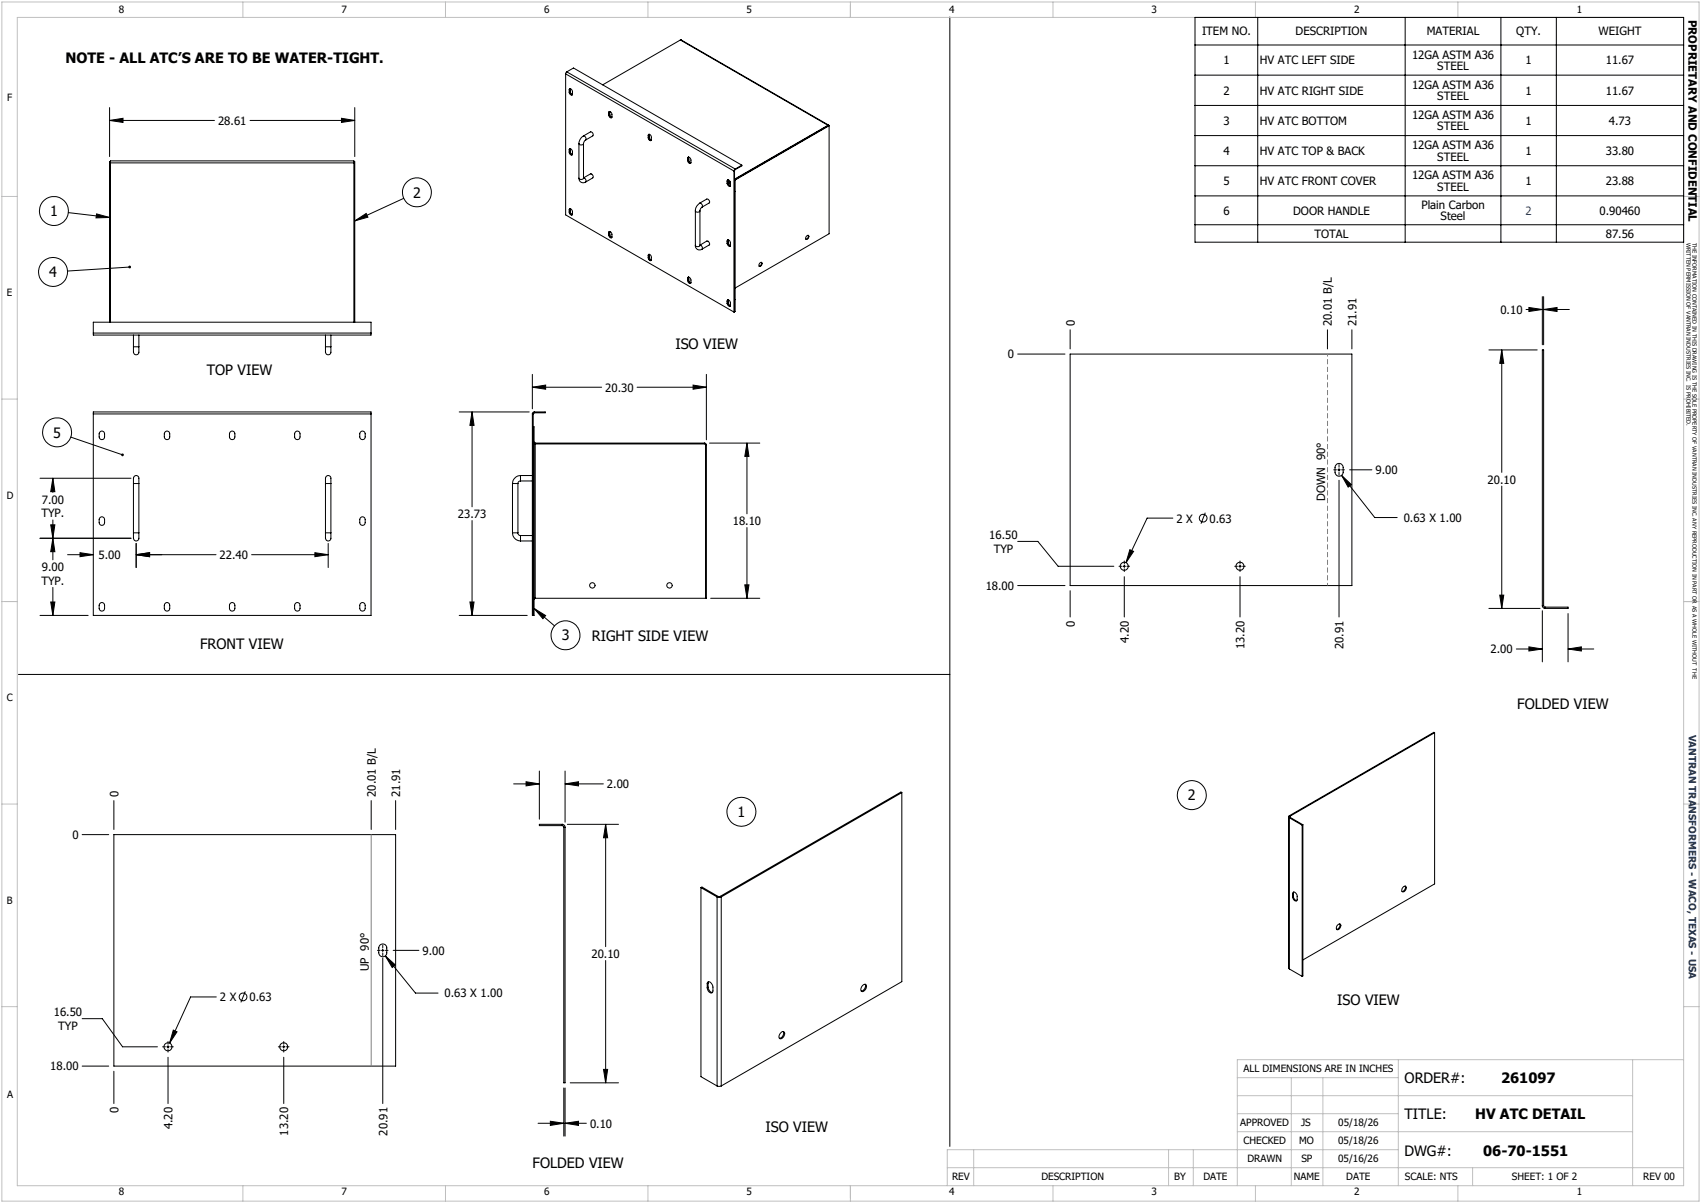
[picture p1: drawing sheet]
<svg xmlns="http://www.w3.org/2000/svg" width="420mm" height="297mm" viewBox="0 0 420 297" stroke-linecap="round" stroke-linejoin="round" font-family="sans-serif">
<g fill="none" stroke="#000" stroke-width=".25">
<path d="M139.7 18.2l41.5 24M139.7 18.2v34.9l41.5 23.9M139.9 17.7l-.2 .5M139.9 17.7l41.6 24M139.9 17.7l1.7-.9 41.6 24M168 9.9l36.6 21M168 9.9l-19.2 11.1M168 9.9l36.4 21M168 9.9h.1M234.5 4.2v278.8M295.1 4.3h120.6v55.5h-120.6zM295.1 11.1h120.6"/>
<path d="M295.1 18.6h120.6M310.6 4.3v55.5M347 4.3v55.5M370.6 4.3v55.5M384.3 4.3v55.5M27.1 29.7l3.3-.5v1zM27.1 26.6v12.1M27.1 29.7h25.9M27.3 39.9h-.2v39.6M61.7 29.7h25.9M84.3 29.2l3.3 .5-3.3 .5zM87.4 39.9h.2v39.6"/>
<path d="M87.6 26.6v12.1M140.5 37a.36 .36 0 0 1 .5-.3 .36 .36 0 0 1 .3 .4l.1 .9a.41 .41 0 0 1-.5 .3 .41 .41 0 0 1-.3-.5l-.1-.3M140.5 22.2a.36 .36 0 0 1 .5-.3 .36 .36 0 0 1 .3 .4l.1 .9a.41 .41 0 0 1-.5 .2 .41 .41 0 0 1-.3-.4l-.1-.2M140.5 22.2v.6M140.5 37v.5M140.7 22.6l.2 .6 .4 .2M140.7 36.9l.1 .9 .5 .4M140.7 22.1l-.2 .1M140.7 22.6l-.2 .2M140.7 22.1v.5M140.7 36.9l-.2 .1M140.7 21.9v.2"/>
<path d="M140.7 36.7v.2M140.8 21.9v.1M140.8 22.6l.2 .5 .3 .2M140.8 36.7v.1M140.8 37.4l.2 .6 .3 .1M140.8 37.4l-.3 .1M140.8 22l-.1 .1M140.8 22.6h-.1M140.8 22v.6M140.8 36.8v.6M140.8 36.8l-.1 .1M142.9 35.5a.63 .63 0 0 0 .6 .3 .63 .63 0 0 0 .6-.3"/>
<path d="M142.9 35.5v8.5M144 33.6l-.8 .9-.3 1M144 33.6l1.8-1 .6 .3v.6l-1.8 1.1M144 33.6l.6 .3v.7M144.1 35.5v8.5M144.6 34.6l-.3 .3-.2 .6M150.3 27.8a.41 .41 0 0 1 .5-.2 .41 .41 0 0 1 .3 .4v.8a.36 .36 0 0 1-.4 .3 .36 .36 0 0 1-.3-.4l-.1-.3M150.3 27.8v.6M150.5 27.5v1l.5 .5M150.6 27.5v.2M150.6 28.2l.2 .5 .3 .3M150.6 27.7l-.3 .1"/>
<path d="M150.6 28.2l-.3 .2M150.6 27.7v.5M160.1 33.4a.39 .39 0 0 1 .5-.2 .39 .39 0 0 1 .2 .5v.8a.39 .39 0 0 1-.5 .2 .39 .39 0 0 1-.2-.5v-.2M160.1 33.4v.6M160.2 33.9l.2 .6 .4 .2M160.2 33.4h-.1M160.2 33.9l-.1 .1M160.2 33.4v.5M160.2 33.2v.2M160.3 33.8l.2 .6 .3 .2M160.3 33.3l-.1 .1M160.3 33.8l-.1 .1"/>
<path d="M160.3 33.3v.5M160.3 33.2v.1M169.8 39a.41 .41 0 0 1 .5-.2 .41 .41 0 0 1 .3 .5v.8a.4 .4 0 0 1-.5 .2 .4 .4 0 0 1-.3-.4v-.3M169.8 39v.6M169.9 39l.1 .9 .5 .4M169.9 39h-.1M170 38.8l-.1 .2M170.1 39.5l.1 .4 .4 .3M170.1 39.5l-.3 .1M170.1 38.9l-.2 .1M170.1 38.8v.7M204.4 30.9l.3 .1"/>
<path d="M204.4 30.9l-23 13.3 .1 .1M204.4 30.9l-22.9 13.4M204.7 31l-23.2 13.4M204.7 31v26.7l-23.2 13.4M204.7 31h-.1l-23.1 13.3M295.1 26h120.6M295.1 33.5h120.6M16.9 52.5l10.2 1.2M23.8 52.8l3.3 .9-3.4 .1zM27.3 40.2v-.5h60.1v.5M27.3 40.2h60.1M27.3 40.2v39.3"/>
<path d="M87.4 40.2v39.3M87.6 54.5l2.8-1.8 .4 .9zM99.7 49l-12.1 5.5M140.5 51.8a.36 .36 0 0 1 .5-.3 .36 .36 0 0 1 .3 .4l.1 .9a.41 .41 0 0 1-.5 .3 .41 .41 0 0 1-.3-.5l-.1-.3M140.5 51.8v.5M140.7 51.7l.1 .9 .5 .4M140.7 51.7l-.2 .1M140.7 51.5v.2M140.8 52.2l.2 .6 .3 .1M140.8 52.2l-.3 .1M140.8 51.5v.7M140.8 51.6l-.1 .1"/>
<path d="M142.9 44a1.07 1.07 0 0 0 .6 1 1.07 1.07 0 0 0 1.1-.1M142.9 44l.5 .3 .5-.1 .2-.2M144.1 44v.1M144.1 43.9l1.8-1 .6 .6-.1 .4-1.8 1 .1-.3-.1-.4zM150.3 57.4a.38 .38 0 0 1 .4-.3 .38 .38 0 0 1 .3 .5l.1 .9a.36 .36 0 0 1-.4 .3 .36 .36 0 0 1-.3-.5l-.1-.3M150.3 57.4v.6M150.5 57.1v1l.5 .6M150.6 57.1v.2M150.6 57.9l.2 .5 .3 .2M150.6 57.3l-.3 .1M150.6 57.9l-.3 .1M150.6 57.3v.6"/>
<path d="M171.7 52.1l.4 .3 .6-.1 .1-.2M171.7 52.1v8.5M172.8 50.2l-.8 .7-.3 1.2M172.8 50.2l1.7-1.1a.65 .65 0 0 1 .6 1l-1.8 1M172.8 50.2a.65 .65 0 0 1 .5 .9M172.8 52.1v8.5M173.3 51.1l-.3 .4-.2 .6M179.5 59.5a.41 .41 0 0 1 .5-.3 .41 .41 0 0 1 .3 .6v.7a.39 .39 0 0 1-.4 .3 .39 .39 0 0 1-.3-.5l-.1-.2M179.5 44.7a.37 .37 0 0 1 .4-.3 .37 .37 0 0 1 .4 .4v.4M179.5 44.7v.6M179.5 59.5v.6M179.7 45.2l.2 .5 .4 .2"/>
<path d="M179.7 60l.2 .5 .4 .2M179.7 44.6l-.2 .1M179.7 45.2l-.2 .1M179.7 44.6v.6M179.7 59.4v.6M179.7 59.4l-.2 .1M179.7 60l-.2 .1M179.7 44.4v.2M179.7 59.2v.2M179.8 45.1l.2 .4 .3 .3M179.8 59.9l.2 .5 .3 .2M179.8 44.6h-.1"/>
<path d="M179.8 45.1l-.1 .1M179.8 44.6v.5M179.8 59.4v.5M179.8 59.4h-.1M179.8 59.9l-.1 .1M179.8 44.4v.2M179.8 59.2v.2M180.3 44.9l-.5 .2M180.3 45.2v.5a.36 .36 0 0 1-.4 .3 .36 .36 0 0 1-.3-.4l-.1-.3M180.3 45l-.5 .3M180.3 45.1l-.4 .3M181.2 42.2v34.8"/>
<path d="M181.4 42.2h-.2M181.4 42.2v34.8M181.5 44.3v32.6l-.3 .1M181.5 44.3l-.1 .1M181.5 47.3h-.1M181.5 41.7l-.3 .5M181.5 41.9l-.1 .3M181.5 41.7v.2M183.2 40.8l-1.7 .9M183.2 40.8v.2l-1.7 .9M199.2 58.3v-.1a.35 .35 0 0 1 .6 .1 .35 .35 0 0 1-.2 .5l-.2 .2a.34 .34 0 0 1-.5 0 .34 .34 0 0 1 .1-.5zM199.5 58.1v.6l-.5 .4"/>
<path d="M295.1 40.9h120.6M295.1 48.4h120.6M295.1 55.5h120.6M32 65.9l-15.3 1M160.1 63.1a.39 .39 0 0 1 .5-.3 .39 .39 0 0 1 .2 .5v.8a.39 .39 0 0 1-.5 .2 .39 .39 0 0 1-.2-.5v-.2M160.1 63.1v.5M160.2 63.5l.2 .6 .4 .2M160.2 63v.5M160.2 63l-.1 .1M160.2 63.5l-.1 .1M160.2 62.8v.2M160.3 63.5l.2 .5 .3 .2"/>
<path d="M160.3 62.9v.6M160.3 62.9l-.1 .1M160.3 63.5h-.1M160.3 62.8v.1M169.8 68.7a.41 .41 0 0 1 .5-.2 .41 .41 0 0 1 .3 .4v.8a.41 .41 0 0 1-.5 .3 .41 .41 0 0 1-.3-.5v-.3M169.8 68.7v.5M169.9 68.6l.1 .9 .5 .4M169.9 68.6l-.1 .1M170 68.4l-.1 .2M170.1 68.4v.1M170.1 69.1l.5 .7M170.1 69.1l-.3 .1"/>
<path d="M170.1 68.5v.6M170.1 68.5l-.2 .1M171.7 60.6a1.02 1.02 0 0 0 .5 1 1.02 1.02 0 0 0 1.1-.1M171.7 60.6l.4 .3h.5l.2-.3M172.8 60.6v.1M172.8 60.5l1.7-1h.3l.3 .4 .1 .6-1.9 1M172.8 60.5l.6 .4 .1 .4-.2 .2M179.5 74.3a.41 .41 0 0 1 .5-.2 .41 .41 0 0 1 .3 .5v.7a.39 .39 0 0 1-.4 .3 .39 .39 0 0 1-.3-.5l-.1-.2M179.5 74.3v.6M179.7 74.8l.2 .5 .4 .3M179.7 74.3v.5M179.7 74.3h-.2"/>
<path d="M179.7 74.8l-.2 .1M179.7 74v.3M179.8 74.7l.2 .5 .3 .3M179.8 74.2v.5M179.8 74.2l-.1 .1M179.8 74.7l-.1 .1M179.8 74v.2M181.5 73.9l-.1 .1M187.5 65l.2-.1a.34 .34 0 0 1 .5 .1 .34 .34 0 0 1-.2 .5l-.1 .1a.34 .34 0 0 1-.6 0 .34 .34 0 0 1 .2-.5zM188 64.8l-.1 .6-.5 .3M376.8 76.4h4M377.5 75.9l3.3 .5-3.3 .5z"/>
<path d="M380.8 73.2v11.9M381.1 76.4l3.4-.5v1zM381.1 73.2v11.9M381.1 76.4h6.4M23 82.2v.5h68.6v-.5M23 82.2v-2.7h68.6v2.7M23 82.2h68.6M32.9 85.6a1.77 1.77 0 0 0 .5 2 .92 .92 0 0 0 .9-1.4v-.6M32.9 85.6h1.4M32.9 82.7v2.9M34.3 82.7v2.9M80.4 85.6a1.77 1.77 0 0 0 .4 2 .92 .92 0 0 0 .9-1.4v-.6"/>
<path d="M80.4 85.6h1.3M80.4 82.7v2.9M81.7 82.7v2.9M131.4 95.6l3.3-.5v1zM131.4 92.4v8.5M131.4 95.6h17.2M157.3 95.6h17.1M171.1 95.1l3.3 .5-3.3 .5zM174.4 92.4v16.2M251.3 87.4h11.7M264.2 87.4h69.6v57.2h-69.6zM264.2 81.4v4.7"/>
<path d="M327.8 81.4v4.7M333.8 81.4v4.7M367.6 86.4h12M370.8 86.4l.5 3.3h-1zM370.8 86.4v30.2M9.9 118.1h22.4M13.1 118.1l.4 3.3h-1zM13.1 118.1v3.5M17.5 107.9l12.7 4.4M23 102.2v-.5h68.6v.5M23 102.2v49.7h68.6v-49.7M23 102.2h68.6"/>
<path d="M24.7 106.7a.65 .65 0 0 1 .7-.2 .65 .65 0 0 1 .4 .6v.8a.67 .67 0 0 1-.6 .6 .67 .67 0 0 1-.7-.6zM32.9 119.4a1.64 1.64 0 0 1 .6-2 .98 .98 0 0 1 .8 1.4v.6M32.9 119.4h1.4M32.9 119.4v12.1M34.3 119.4v12.1M40.7 106.7a.65 .65 0 0 1 .8-.2 .65 .65 0 0 1 .4 .6v.8a.67 .67 0 0 1-.7 .6 .67 .67 0 0 1-.6-.6zM56.8 106.7a.65 .65 0 0 1 .8-.2 .65 .65 0 0 1 .4 .6v.8a.67 .67 0 0 1-.7 .6 .67 .67 0 0 1-.6-.6zM72.9 106.7a.65 .65 0 0 1 .8-.2 .65 .65 0 0 1 .4 .6v.8a.67 .67 0 0 1-.7 .6 .67 .67 0 0 1-.7-.6zM80.4 119.4a1.64 1.64 0 0 1 .6-2 .98 .98 0 0 1 .7 1.4v.6M80.4 119.4h1.3M80.4 119.4v12.1M81.7 119.4v12.1"/>
<path d="M89.1 106.6a.66 .66 0 0 1 .7-.1 .66 .66 0 0 1 .4 .6v.8a.67 .67 0 0 1-.7 .6 .67 .67 0 0 1-.7-.6v-.8zM113.4 101.7h17.3M116.6 101.7l.5 3.3h-1.1zM116.6 101.7v23.4M126.5 119.4h1.4M126.5 119.4v12.1M127.9 119.4v12.1M128.5 118.7a.6 .6 0 0 0-.6 .7M128.5 117.4a2.05 2.05 0 0 0-2 2M128.5 117.4v1.3M128.5 118.7h2.9M128.5 117.4h2.9"/>
<path d="M131.4 102.2h.3M131.4 102.2v49.7h.5v-46.5h-.2M131.7 109.6h.5M131.7 102.2v49.7M131.9 109.5l.3 .1M131.9 109.1l.3 .3M131.9 101.9l-.2 .3M131.9 101.7l-.2 .1-.3 .4M131.9 101.7h2.7v.2h-2.7M131.9 101.7v.2M132.2 109.6h42v38.1M132.2 109.4v38.3"/>
<path d="M132.2 109.4h41.7M173.9 109.4l.3 .1 .2 .4M173.9 109.4v.2M174.2 109.9h.2M174.4 109.9v37.8h-42.2M175.2 109.4h12.4M184.4 109.4l.5 3.3h-1zM184.4 109.4v17.5M329.3 116h.7M330 114.6a1.01 1.01 0 0 1 1.1-.1 1.01 1.01 0 0 1 .5 .9v1.2a1.01 1.01 0 0 1-1 1 1.01 1.01 0 0 1-1-1l.1-1.4zM330.3 116h.6M330.6 114.7v.7"/>
<path d="M330.6 115.7v.6M330.6 116.6v.7M330.6 118.6v33.7M331.3 117.4l2.4 2.3-.8 .6zM331.3 117.4l8.1 10.4h5.6M331.3 116h.7M333.2 116h5.5M9.9 132.9h22.4M12.5 129.6h1l-.4 3.3zM13.1 132.9l.4 3.3h-1zM13.1 128.4v9.8M16.7 136.9h6.3"/>
<path d="M19.8 136.5l3.2 .4-3.2 .5zM24.7 127.8a.65 .65 0 0 1 .7-.2 .65 .65 0 0 1 .4 .7v.7a.67 .67 0 0 1-.6 .7 .67 .67 0 0 1-.7-.7zM32.9 131.5a1.86 1.86 0 0 0 .5 2 .95 .95 0 0 0 .9-1.4v-.6M32.9 131.5h1.4M33.6 136.9l3.3-.4v.9zM33.6 134.2v5.9M33.6 136.9h19.7M62.1 136.9h18.9M77.8 136.5l3.2 .4-3.2 .5zM80.4 131.5a1.86 1.86 0 0 0 .4 2 .95 .95 0 0 0 .9-1.4v-.6M80.4 131.5h1.3M81 134.2v5.9"/>
<path d="M89 127.8a.65 .65 0 0 1 .7-.2 .65 .65 0 0 1 .5 .7v.7a.67 .67 0 0 1-.7 .7 .67 .67 0 0 1-.7-.7zM116.6 128.5v23.4M126.5 131.5a2.05 2.05 0 0 0 2 2.1M126.5 131.5h1.4M127.9 131.5a.61 .61 0 0 0 .6 .7M128.5 132.2v1.4M128.5 132.2h2.9M128.5 133.6h2.9M184.4 130.2v17.5M251.3 133.7h5l5 6.1h13.7M276.3 139.8h.7M277.3 139.8h.6"/>
<path d="M277.6 138.5v.7M277.6 139.5v.6M278.2 139.8h.7M279 135.7l.9 .4-1.9 2.8zM289.6 127.9h-6.4l-5.2 11M297.6 126.6l-1.1 2.7M304.9 139.8h.6M305.9 139.8h.6M306.2 138.5v.7M306.2 139.5v.6M306.8 139.8h.7M370.8 120v30.2"/>
<path d="M9.9 151.9h11.9M12.5 148.6h1l-.4 3.3zM13.1 145v6.9M24.7 149a.65 .65 0 0 1 .7-.2 .65 .65 0 0 1 .4 .6v.8a.67 .67 0 0 1-.6 .7 .67 .67 0 0 1-.7-.7zM40.7 149a.65 .65 0 0 1 .8-.2 .65 .65 0 0 1 .4 .6v.8a.67 .67 0 0 1-.7 .7 .67 .67 0 0 1-.6-.7zM56.8 149a.65 .65 0 0 1 .8-.2 .65 .65 0 0 1 .4 .6v.8a.67 .67 0 0 1-.7 .7 .67 .67 0 0 1-.6-.7zM72.9 149a.65 .65 0 0 1 .8-.2 .65 .65 0 0 1 .4 .6v.8a.67 .67 0 0 1-.7 .7 .67 .67 0 0 1-.7-.7zM89 149a.65 .65 0 0 1 .7-.2 .65 .65 0 0 1 .5 .6v.8a.67 .67 0 0 1-.7 .7 .67 .67 0 0 1-.7-.7zM113.4 151.9h16.8M116 148.6h1.1l-.5 3.3zM131.7 147.7h.5M131.9 150.2l2.8 1.8-.6 .7z"/>
<path d="M131.9 150.2l5 4.3M132.2 147.7l-.3 .3M175.5 147.7h12.1M183.9 144.4h1l-.5 3.3zM251.3 144.6h11.7M264.2 145.8v6.5M277.6 140.4v.7M277.6 142.4v9.9M306.2 140.4v.7M306.2 142.4v9.9M367.6 150.2h12.7M370.3 146.9h1l-.5 3.3z"/>
<path d="M377.5 159.7l3.3 .5-3.3 .5zM380.8 149.5a.72 .72 0 0 0 .7 .7M380.8 149.5v-63.1h.3v63.1M380.8 149.5h.3M380.8 150.8v12.6M381.1 149.5l.1 .3 .3 .1M381.5 149.9v.3M381.5 149.9h5.7v.3h-5.7M387.2 151.5v11.9M4.6 166.5h229.9M374.4 160.2h6.4M387.2 160.2l3.3-.5v1z"/>
<path d="M387.2 160.2h6.3M28.1 197.7v7.1M91.7 197.7v7.1M97.7 197.7v7.1M126.8 193.5h6.4M129.9 193l3.3 .5-3.3 .5zM133.2 190.4v11.8M139.5 193.5l3.3-.5v1zM139.5 190.4v12.6M139.5 193.5h9.5M222.7 195.7l-.2-.2-44.7 25.8M222.7 195.7l-44.6 25.7"/>
<path d="M222.7 195.7v46.7l-44.6 25.7M354.2 180.9l-35.7 20.6M354.2 180.9v37.3l-32.5 18.8M354.2 180.9l-.2-.1-35.7 20.6M20.3 206.1h6.5M28.1 206.1h69.6v57.1h-69.6zM138.8 203.5a.72 .72 0 0 1 .7 .8M138.8 203.8l.4 .5M138.8 203.5v.3M138.8 203.5h-5.6v.3h5.6M139.2 204.3h.3M139.2 204.3v63h.3v-63"/>
<path d="M140.1 203.5h12.6M149.5 203.5l.5 3.3h-1zM149.5 203.5v30.2M173.1 219.1l.2-.1 4 2.3M173.1 219.1l4 2.3M173.1 219.1v46.7l4 2.3M318.2 201.6v37.4l.1 .2M318.3 201.4l-.1 .2 .1 .3M318.3 201.9l3.2 1.8M318.3 201.9v37.3M318.3 201.4l.2 .1M318.5 201.5v.3"/>
<path d="M318.5 201.8l3.2 1.8M318.5 201.8l-.2 .1M321.5 203.7v37.3M321.7 203.6l-.2 .1M321.7 203.6v37.3l-.2 .1M346.5 219a.43 .43 0 0 1 .6-.2 .43 .43 0 0 1 .1 .7l-.1 .1a.55 .55 0 0 1-.4 .6 .55 .55 0 0 1-.6-.3zM347 218.8a1.01 1.01 0 0 1-.8 1.3M93.2 234.6h.7M93.7 233.4a.98 .98 0 0 1 1.1-.3 .98 .98 0 0 1 .7 .9v1.2a.99 .99 0 0 1-1 1 .99 .99 0 0 1-1-1v-1.2zM94.2 234.6h.6M94.5 233.3v.7M94.5 234.3v.6"/>
<path d="M94.5 235.3v.6M94.5 236.5v35.9M95.1 236l2.5 2.2-.8 .7zM95.1 236l7.5 9.2h5.6M95.1 234.6h.7M97.1 234.6h6.3M149.5 237.1v30.2M177.1 221.4h1M177.1 221.4v46.7M177.3 221.3h.5M177.3 221.3l-.2 .1M177.8 221.3l.3 .1"/>
<path d="M178.1 221.4v46.7M318.3 239.2l3.2 1.8M319.2 220.6a.46 .46 0 0 1 .4-.4 .46 .46 0 0 1 .5 .5l.2 .4v1a.46 .46 0 0 1-.5 .4 .46 .46 0 0 1-.4-.5l-.2-.6M319.2 220.6v.8M319.4 221.3l.3 .8 .5 .3M319.4 220.5l-.2 .1M319.4 221.3l-.2 .1M319.4 220.5v.8M319.4 220.2v.3M330.3 228.3a.45 .45 0 0 1 .7-.1 .45 .45 0 0 1-.1 .7 .51 .51 0 0 1-.3 .6 .51 .51 0 0 1-.6-.3zM330.8 228.1l-.1 .8-.7 .5M20.3 251.5h5l5 6.9h8.6"/>
<path d="M40.1 258.4h.8M41.2 258.4h.6M41.5 257.1v.7M41.5 258.1v.7M41.5 259.1v.6M42.1 258.4h.7M42.8 254.3l.9 .4-1.8 2.8zM53.4 246.1h-6.3l-5.2 11.4M60.6 244.8l-1.1 2.7M68.7 258.4h.7M69.7 258.4h.7M70.1 257.1v.7"/>
<path d="M70.1 258.1v.7M70.1 259.1v.6M70.7 258.4h.7M174.6 242.9a.57 .57 0 0 1 .6-.5 .57 .57 0 0 1 .6 .5l.2 .8v.9a.58 .58 0 0 1-.5 .6 .58 .58 0 0 1-.6-.6l-.3-.8M174.6 242.9v.9M174.8 243.7a1.37 1.37 0 0 0 1.1 1.3M174.8 242.7l-.2 .2M174.8 243.7l-.2 .1M174.8 242.7v1M174.9 242.4l-.1 .3M192.7 255.1a.6 .6 0 0 1 .9-.4 .6 .6 0 0 1 0 1 .68 .68 0 0 1-.5 .7 .68 .68 0 0 1-.8-.3zM193.4 254.7a1.24 1.24 0 0 1-1 1.6"/>
<path d="M213 243.3a.55 .55 0 0 1 .8-.2 .55 .55 0 0 1 .1 .8 .81 .81 0 0 1-.5 .7 .81 .81 0 0 1-.8-.1v-.5zM213.6 243a1.26 1.26 0 0 1-.9 1.7M20.3 263.2h6.5M28.1 264.5v7.9M41.5 261v11.4M70.1 261v11.4M132.9 277.3h6.3M135.9 276.8l3.3 .5-3.3 .5zM139.2 268.6v11.9M139.5 277.3l3.3-.5v1zM139.5 268.6v11.9M139.5 277.3h5.3"/>
<path d="M140.8 267.3h11.9M149 264h1l-.5 3.3zM177.1 268.1h1"/>
<circle cx="13.3" cy="52.1" r="3.6"/>
<circle cx="102.9" cy="47.5" r="3.6"/>
<circle cx="13.1" cy="67.1" r="3.6"/>
<circle cx="14.1" cy="106.8" r="3.6"/>
<circle cx="277.6" cy="139.8" r=".99"/>
<circle cx="297.1" cy="127.9" r=".95"/>
<circle cx="306.2" cy="139.8" r=".99"/>
<circle cx="139.6" cy="156.8" r="3.6"/>
<circle cx="146.3" cy="144.5" r=".66"/>
<circle cx="165.3" cy="144.5" r=".66"/>
<circle cx="294.3" cy="196.3" r="3.6"/>
<circle cx="183.1" cy="200.4" r="3.6"/>
<circle cx="41.5" cy="258.4" r=".99"/>
<circle cx="60" cy="246.1" r=".95"/>
<circle cx="70.1" cy="258.4" r=".99"/>
</g>
<g fill="none" stroke="#c0c0c0" stroke-width=".25">
<path d="M.5 .5h419v296h-419zM4.3 4.3h411.4v288.4h-411.4zM60 .5v3.8M110 .5v3.8M160 .5v3.8M210 .5v3.8M260 .5v3.8M310 .5v3.8M360 .5v3.8M.5 48.5h3.8M415.7 48.5h3.8M.5 98.5h3.8"/>
<path d="M415.7 98.5h3.8M.5 148.5h3.8M415.7 148.5h3.8M.5 198.5h3.8M415.7 198.5h3.8M.5 248.5h3.8M415.7 248.5h3.8M305.5 270.5h97.6M305.5 279.4h97.6M305.5 275h39.8M305.5 266.1h39.8M318.8 266.1v26.6"/>
<path d="M326.6 266.1v26.6M345.3 261.6v31.1M403.1 261.6v31.1M415.7 261.6h-110.2v31.1M60 292.7v3.8M110 292.7v3.8M160 292.7v3.8M210 292.7v3.8M233.9 288.3h181.8M240.4 283.8v8.9M260 292.7v3.8M288.5 283.8v8.9"/>
<path d="M294.6 283.8v8.9M310 292.7v3.8M345.3 283.8h-111.4v8.9M360 292.7v3.8M363.6 288.3v4.4"/>
</g>
<g fill="#000">
<path d="M27.1 29.7l3.3-.5v1zM84.3 29.2l3.3 .5-3.3 .5zM23.8 52.8l3.3 .9-3.4 .1zM87.6 54.5l2.8-1.8 .4 .9zM31.9 65.6h.2l.2 .2-.3 .1h.3a.34 .34 0 0 1-.5 .3 .34 .34 0 0 1 .1-.6zM377.5 75.9l3.3 .5-3.3 .5zM381.1 76.4l3.4-.5v1zM131.4 95.6l3.3-.5v1zM171.1 95.1l3.3 .5-3.3 .5zM370.8 86.4l.5 3.3h-1zM13.1 118.1l.4 3.3h-1zM30.1 112l.4 .1 .1 .3-.4-.1 .4 .1-.2 .2-.4-.1z"/>
<path d="M116.6 101.7l.5 3.3h-1.1zM184.4 109.4l.5 3.3h-1zM331.3 117.4l2.4 2.3-.8 .6zM12.5 129.6h1l-.4 3.3zM13.1 132.9l.4 3.3h-1zM19.8 136.5l3.2 .4-3.2 .5zM33.6 136.9l3.3-.4v.9zM77.8 136.5l3.2 .4-3.2 .5zM279 135.7l.9 .4-1.9 2.8zM12.5 148.6h1l-.4 3.3zM116 148.6h1.1l-.5 3.3zM131.9 150.2l2.8 1.8-.6 .7z"/>
<path d="M183.9 144.4h1l-.5 3.3zM370.3 146.9h1l-.5 3.3zM377.5 159.7l3.3 .5-3.3 .5zM387.2 160.2l3.3-.5v1zM129.9 193l3.3 .5-3.3 .5zM139.5 193.5l3.3-.5v1zM149.5 203.5l.5 3.3h-1zM95.1 236l2.5 2.2-.8 .7zM42.8 254.3l.9 .4-1.8 2.8zM135.9 276.8l3.3 .5-3.3 .5zM139.5 277.3l3.3-.5v1zM149 264h1l-.5 3.3z"/>
</g>
<path d="M91.7 206.1v57.1" fill="none" stroke="#808080" stroke-width=".25"/>
<path d="M327.8 87.4v57.1" fill="none" stroke="#808080" stroke-width=".25" stroke-dasharray="1.3 .6" stroke-dashoffset=".6" stroke-linecap="butt"/>
<g font-size="3.5">
<text x="16.1" y="15.5">NOTE - ALL ATC’S ARE TO BE WATER-TIGHT.</text>
<text x="12.4" y="53.4">1</text>
<text x="102" y="48.8">2</text>
<text x="12.2" y="68.4">4</text>
<text x="166.8" y="86.2">ISO VIEW</text>
<text x="51.1" y="92.6">TOP VIEW</text>
<text x="13.1" y="108">5</text>
<text x="49.4" y="160.3">FRONT VIEW</text>
<text x="138.7" y="158.1">3</text>
<text x="146.1" y="158.2">RIGHT SIDE VIEW</text>
<text x="374.6" y="175.1">FOLDED VIEW</text>
<text x="293.3" y="197.6">2</text>
<text x="182.1" y="201.7">1</text>
<text x="330.2" y="248.2">ISO VIEW</text>
<text x="346.8" y="267.4">ORDER#:</text>
<text x="370.7" y="267.4">261097</text>
<text x="189" y="279.4">ISO VIEW</text>
<text x="346.8" y="276.2">TITLE:</text>
<text x="364.2" y="276.2">HV ATC DETAIL</text>
<text x="346.8" y="285.4">DWG#:</text>
<text x="366.2" y="285.4">06-70-1551</text>
<text x="131.5" y="288.4">FOLDED VIEW</text>
</g>
<g font-size="2.8">
<text x="416.9" y="4.9" transform="rotate(90 416.9 4.9)">PROPRIETARY AND CONFIDENTIAL</text>
<text x="296.8" y="8.8">ITEM NO.</text>
<text x="319.9" y="8.8">DESCRIPTION</text>
<text x="352.3" y="8.8">MATERIAL</text>
<text x="374.4" y="8.8">QTY.</text>
<text x="394.7" y="8.8">WEIGHT</text>
<text x="302.1" y="15.9">1</text>
<text x="311.1" y="15.9">HV ATC LEFT SIDE</text>
<text x="348.6" y="14.5">12GA ASTM A36</text>
<text x="354.9" y="17.3">STEEL</text>
<text x="376.7" y="15.9">1</text>
<text x="396.5" y="15.9">11.67</text>
<text x="302.1" y="23.3">2</text>
<text x="311.1" y="23.3">HV ATC RIGHT SIDE</text>
<text x="348.6" y="21.9">12GA ASTM A36</text>
<text x="376.7" y="23.3">1</text>
<text x="396.5" y="23.3">11.67</text>
<text x="348.6" y="29.4">12GA ASTM A36</text>
<text x="354.9" y="24.8">STEEL</text>
<text x="53.8" y="30.8">28.61</text>
<text x="302.1" y="30.8">3</text>
<text x="311.1" y="30.8">HV ATC BOTTOM</text>
<text x="354.9" y="32.2">STEEL</text>
<text x="376.7" y="30.8">1</text>
<text x="397.3" y="30.8">4.73</text>
<text x="302.1" y="38.2">4</text>
<text x="311.1" y="38.2">HV ATC TOP &amp; BACK</text>
<text x="348.6" y="36.8">12GA ASTM A36</text>
<text x="354.9" y="39.6">STEEL</text>
<text x="376.7" y="38.2">1</text>
<text x="396.5" y="38.2">33.80</text>
<text x="302.1" y="45.7">5</text>
<text x="311.1" y="45.7">HV ATC FRONT COVER</text>
<text x="348.6" y="44.3">12GA ASTM A36</text>
<text x="354.9" y="47.1">STEEL</text>
<text x="376.7" y="45.7">1</text>
<text x="396.5" y="45.7">23.88</text>
<text x="302.1" y="53">6</text>
<text x="319.3" y="53">DOOR HANDLE</text>
<text x="351" y="51.6">Plain Carbon</text>
<text x="395" y="53">0.90460</text>
<text x="324.6" y="58.7">TOTAL</text>
<text x="355.7" y="54.4">Steel</text>
<text x="396.5" y="58.7">87.56</text>
<text x="370.5" y="77.5">0.10</text>
<text x="265.4" y="80.5" transform="rotate(-90 265.4 80.5)">0</text>
<text x="328.9" y="80.5" transform="rotate(-90 328.9 80.5)">20.01 B/L</text>
<text x="334.9" y="80.5" transform="rotate(-90 334.9 80.5)">21.91</text>
<text x="248.9" y="88.5">0</text>
<text x="149.4" y="96.7">20.30</text>
<text x="339.6" y="117.1">9.00</text>
<text x="367.3" y="119.4">20.10</text>
<text x="10.3" y="124.3">7.00</text>
<text x="327.2" y="123.7" transform="rotate(-90 327.2 123.7)">DOWN 90°</text>
<text x="10.2" y="127.8">TYP.</text>
<text x="113.1" y="127.9">23.73</text>
<text x="180.9" y="129.6">18.10</text>
<text x="290.5" y="129">2 X</text>
<text x="298.7" y="129">0.63</text>
<text x="346.6" y="128.9">0.63 X 1.00</text>
<text x="244.3" y="133">16.50</text>
<text x="245.4" y="136.5">TYP</text>
<text x="10.3" y="141">9.00</text>
<text x="24.4" y="138">5.00</text>
<text x="54.2" y="138">22.40</text>
<text x="10.2" y="144.4">TYP.</text>
<text x="243.4" y="145.6">18.00</text>
<text x="265.4" y="154.7" transform="rotate(-90 265.4 154.7)">0</text>
<text x="278.7" y="158.7" transform="rotate(-90 278.7 158.7)">4.20</text>
<text x="307.3" y="160.2" transform="rotate(-90 307.3 160.2)">13.20</text>
<text x="331.8" y="160.2" transform="rotate(-90 331.8 160.2)">20.91</text>
<text x="368" y="161.3">2.00</text>
<text x="29.2" y="196.8" transform="rotate(-90 29.2 196.8)">0</text>
<text x="92.8" y="196.8" transform="rotate(-90 92.8 196.8)">20.01 B/L</text>
<text x="98.8" y="196.8" transform="rotate(-90 98.8 196.8)">21.91</text>
<text x="149.9" y="194.6">2.00</text>
<text x="17.9" y="207.1">0</text>
<text x="91" y="239.8" transform="rotate(-90 91 239.8)">UP 90°</text>
<text x="104.4" y="235.7">9.00</text>
<text x="146" y="236.5">20.10</text>
<text x="13.3" y="250.9">16.50</text>
<text x="54.3" y="247.2">2 X</text>
<text x="61.6" y="247.2">0.63</text>
<text x="109.7" y="246.3">0.63 X 1.00</text>
<text x="14.4" y="254.3">TYP</text>
<text x="12.4" y="264.3">18.00</text>
<text x="29.2" y="274.9" transform="rotate(-90 29.2 274.9)">0</text>
<text x="42.6" y="278.8" transform="rotate(-90 42.6 278.8)">4.20</text>
<text x="71.2" y="280.3" transform="rotate(-90 71.2 280.3)">13.20</text>
<text x="95.6" y="280.3" transform="rotate(-90 95.6 280.3)">20.91</text>
<text x="145.7" y="278.4">0.10</text>
</g>
<text font-size="2.8" fill="#00f" x="376.7" y="53">2</text>
<g font-size="2.5">
<text x="29.3" y="3.1">8</text>
<text x="84.3" y="3.1">7</text>
<text x="134.3" y="3.1">6</text>
<text x="184.3" y="3.1">5</text>
<text x="234.3" y="3.1">4</text>
<text x="284.3" y="3.1">3</text>
<text x="334.3" y="3.1">2</text>
<text x="389.3" y="3.1">1</text>
<text x="1.8" y="25">F</text>
<text x="1.7" y="73.1">E</text>
<text x="1.7" y="123.1">D</text>
<text x="1.7" y="173.1">C</text>
<text x="1.7" y="223.1">B</text>
<text x="307" y="264.7">ALL DIMENSIONS ARE IN INCHES</text>
<text x="1.8" y="271.1">A</text>
<text x="306.2" y="278.1">APPROVED</text>
<text x="321.2" y="278">JS</text>
<text x="330.4" y="278">05/18/26</text>
<text x="307" y="282.5">CHECKED</text>
<text x="308" y="287">DRAWN</text>
<text x="320.8" y="282.5">MO</text>
<text x="321.3" y="287">SP</text>
<text x="330.4" y="282.4">05/18/26</text>
<text x="330.4" y="286.9">05/16/26</text>
<text x="235.1" y="291.3">REV</text>
<text x="257.1" y="291.3">DESCRIPTION</text>
<text x="289.9" y="291.3">BY</text>
<text x="297.1" y="291.3">DATE</text>
<text x="319.5" y="291.3">NAME</text>
<text x="332.4" y="291.2">DATE</text>
<text x="346.9" y="291.3">SCALE: NTS</text>
<text x="373.3" y="291.3">SHEET: 1 OF 2</text>
<text x="405.7" y="291.3">REV 00</text>
<text x="29.3" y="295.1">8</text>
<text x="84.3" y="295.1">7</text>
<text x="134.3" y="295.1">6</text>
<text x="184.3" y="295.1">5</text>
<text x="234.3" y="295.1">4</text>
<text x="284.3" y="295.1">3</text>
<text x="334.3" y="295.1">2</text>
<text x="389.3" y="295.1">1</text>
</g>
<text font-size="2.5" fill="#003082" x="417" y="181.4" transform="rotate(90 417 181.4)">VANTRAN TRANSFORMERS - WACO, TEXAS - USA</text>
<g font-size="1.4">
<text x="416.5" y="59.9" transform="rotate(90 416.5 59.9)">WRITTEN PERMISSION OF VANTRAN INDUSTRIES INC. IS PROHIBITED.</text>
<text x="417.9" y="59.9" transform="rotate(90 417.9 59.9)">THE INFORMATION CONTAINED IN THIS DRAWING IS THE SOLE PROPERTY OF VANTRAN INDUSTRIES INC. ANY REPRODUCTION IN PART OR AS A WHOLE WITHOUT THE</text>
</g>
</svg>
